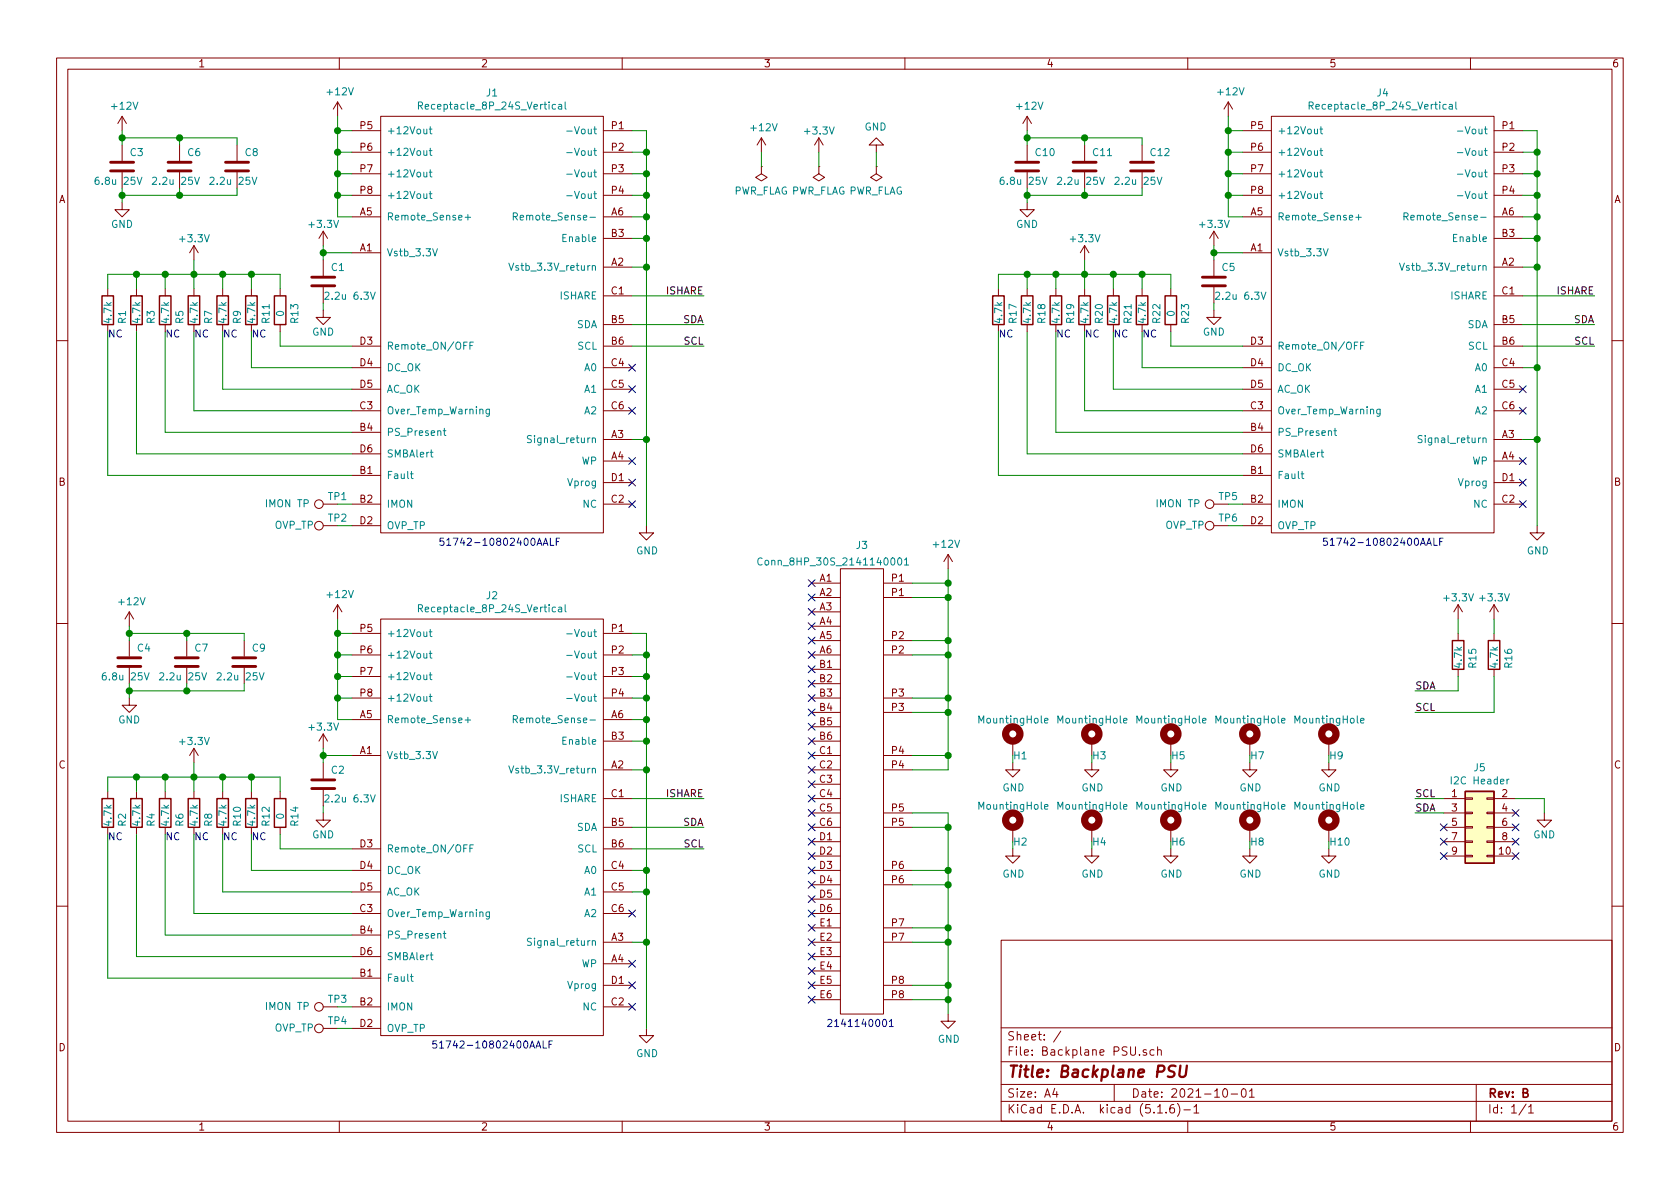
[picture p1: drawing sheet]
<svg xmlns="http://www.w3.org/2000/svg" width="297mm" height="210mm" viewBox="0 0 297 210" stroke-linecap="round" stroke-linejoin="round" font-family="sans-serif">
<g fill="none" stroke="#840000" stroke-width=".18">
<path d="M10 10.3h277v189.9h-277zM12 12.2h273v186.1h-273zM59.7 18v2.6M59.7 18l-.8 1.3M59.7 18l.8 1.3M60 10.3v1.9M110 10.3v1.9M160 10.3v1.9M210 10.3v1.9M217.2 18l-.8 1.3M217.2 18v2.6M217.2 18l.7 1.3"/>
<path d="M260 10.3v1.9M21.6 35.8v1.3h1.3l-1.3 1.2-1.3-1.2h1.3M21.6 20.6v2.5M21.6 25.6v2.8M21.6 30.5v2.8M21.6 20.6l-.8 1.2M21.6 20.6l.8 1.2M31.7 25.6v2.8M31.7 30.5v2.8M41.9 25.6v2.8M41.9 30.5v2.8M62.2 38.3h5.1"/>
<path d="M62.2 23.1h5.1M62.2 26.9h5.1M62.2 30.7h5.1M62.2 34.5h5.1M67.3 20.6h39.4v73.6h-39.4zM106.7 38.3h5.1M106.7 23.1h5.1M106.7 26.9h5.1M106.7 30.7h5.1M106.7 34.5h5.1M134.6 29.5v1.2l1 .7-1 .6-1-.6 1-.7M134.6 29.5h.1"/>
<path d="M134.6 24.4l-.7 1.2M134.6 24.4v2.5M134.6 24.4l.8 1.2M144.8 29.5v1.2l1 .7-1 .6-1-.6 1-.7M144.8 29.5h.1M144.8 24.4l-.8 1.2M144.8 24.4v2.5M144.8 24.4l.7 1.2M154.9 25.6h1.3l-1.3-1.2-1.2 1.2h1.2v1.3M154.9 29.5v1.2l1.1 .7-1.1 .6-1-.6 1-.7M154.9 29.5h.1M181.6 35.8v1.3h1.3l-1.3 1.2-1.3-1.2h1.3"/>
<path d="M181.6 20.6v2.5M181.6 25.6v2.8M181.6 30.5v2.8M181.6 20.6l-.8 1.2M181.6 20.6l.8 1.2M191.8 25.6v2.8M191.8 30.5v2.8M201.9 25.6v2.8M201.9 30.5v2.8M219.7 38.3h5.1M219.7 23.1h5.1M219.7 26.9h5.1"/>
<path d="M219.7 30.7h5.1M219.7 34.5h5.1M224.8 20.6h39.4v73.6h-39.4zM264.2 38.3h5M264.2 23.1h5M264.2 26.9h5M264.2 30.7h5M264.2 34.5h5M19 51v1.3M19 57.4v1.3M24.1 51v1.3M24.1 57.4v1.3"/>
<path d="M29.2 51v1.3M29.2 57.4v1.3M34.3 43.4v2.6M34.3 51v1.3M34.3 57.4v1.3M34.3 43.4l-.8 1.3M34.3 43.4l.8 1.3M39.4 51v1.3M39.4 57.4v1.3M44.4 51v1.3M44.4 57.4v1.3M49.5 51v1.3"/>
<path d="M49.5 57.4v1.3M57.1 54.9v1.2h1.3l-1.3 1.3-1.2-1.3h1.2M57.1 40.9v2.5M57.1 46v2.8M57.1 50.8v2.8M57.1 40.9l-.7 1.3M57.1 40.9l.8 1.3M62.2 44.7h5.1M106.7 47.2h5.1M106.7 42.2h5.1M106.7 57.4h5.1M106.7 52.3h5.1"/>
<path d="M176.5 51v1.3M176.5 57.4v1.3M181.6 51v1.3M181.6 57.4v1.3M186.7 51v1.3M186.7 57.4v1.3M191.8 43.4v2.6M191.8 51v1.3M191.8 57.4v1.3M191.8 43.4l-.8 1.3M191.8 43.4l.7 1.3M196.8 51v1.3"/>
<path d="M196.8 57.4v1.3M201.9 51v1.3M201.9 57.4v1.3M207 51v1.3M207 57.4v1.3M214.6 54.9v1.2h1.3l-1.3 1.3-1.2-1.3h1.2M214.6 40.9v2.5M214.6 46v2.8M214.6 50.8v2.8M214.6 40.9l-.7 1.3M214.6 40.9l.8 1.3M219.7 44.7h5.1"/>
<path d="M264.2 47.2h5M264.2 42.2h5M264.2 57.4h5M264.2 52.3h5M10 60.2h2M62.2 76.4h5.1M62.2 61.2h5.1M62.2 72.6h5.1M62.2 65h5.1M62.2 68.8h5.1M106.7 77.7h5.1M106.7 61.2h5.1"/>
<path d="M106.7 72.6h5.1M106.7 65h5.1M106.7 68.8h5.1M219.7 76.4h5.1M219.7 61.2h5.1M219.7 72.6h5.1M219.7 65h5.1M219.7 68.8h5.1M264.2 77.7h5M264.2 61.2h5M264.2 72.6h5M264.2 65h5"/>
<path d="M264.2 68.8h5M285 60.2h2M57.1 89.1h2.6M57.1 93h2.6M62.2 84.1h5.1M62.2 89.1h5.1M62.2 93h5.1M62.2 80.3h5.1M106.7 81.5h5.1M106.7 89.1h5.1M106.7 85.3h5.1M114.3 93v1.2h1.3l-1.3 1.3-1.3-1.3h1.3"/>
<path d="M167.6 98l.8 1.3M167.6 98v2.6M167.6 98l-.7 1.3M214.6 89.1h2.6M214.6 93h2.6M219.7 84.1h5.1M219.7 89.1h5.1M219.7 93h5.1M219.7 80.3h5.1M264.2 81.5h5M264.2 89.1h5M264.2 85.3h5"/>
<path d="M271.8 93v1.2h1.2l-1.2 1.3-1.3-1.3h1.3M10 110.3h2M22.9 108.2v2.5M22.9 113.3v2.8M22.9 118.1v2.8M22.9 108.2l-.8 1.3M22.9 108.2l.7 1.3M33 113.3v2.8M33 118.1v2.8M43.2 113.3v2.8M43.2 118.1v2.8M59.7 106.9l-.8 1.3"/>
<path d="M59.7 106.9v2.6M59.7 106.9l.8 1.3M62.2 112h5.1M62.2 115.8h5.1M62.2 119.6h5.1M67.3 109.5h39.4v73.6h-39.4zM106.7 112h5.1M106.7 115.8h5.1M106.7 119.6h5.1M143.5 115.8h5.1M143.5 108.2h5.1M143.5 110.7h5.1"/>
<path d="M143.5 103.1h5.1M143.5 105.7h5.1M143.5 113.3h5.1M143.5 118.4h5.1M148.6 100.6h7.6v78.7h-7.6zM156.2 115.8h5.1M156.2 103.1h5.1M156.2 105.7h5.1M156.2 113.3h5.1M257.8 106.9l-.8 1.3M257.8 106.9v2.6M257.8 112v1.3"/>
<path d="M257.8 118.4v1.2M257.8 106.9l.8 1.3M264.2 106.9l-.8 1.3M264.2 106.9v2.6M264.2 112v1.3M264.2 118.4v1.2M264.2 106.9l.7 1.3M285 110.3h2M19 139.9v1.3M22.9 123.4v1.3h1.2l-1.2 1.3-1.3-1.3h1.3M24.1 139.9v1.3M29.2 139.9v1.3"/>
<path d="M34.3 132.3v2.6M34.3 139.9v1.3M34.3 132.3l-.8 1.3M34.3 132.3l.8 1.3M39.4 139.9v1.3M44.4 139.9v1.3M49.5 139.9v1.3M57.1 129.8l-.7 1.3M57.1 129.8v2.5M57.1 134.9v2.8M57.1 139.7v2.8M57.1 129.8l.8 1.3"/>
<path d="M62.2 133.6h5.1M62.2 127.2h5.1M62.2 123.4h5.1M106.7 136.1h5.1M106.7 127.2h5.1M106.7 131.1h5.1M106.7 123.4h5.1M143.5 133.6h5.1M143.5 136.1h5.1M143.5 131.1h5.1M143.5 123.4h5.1M143.5 120.9h5.1"/>
<path d="M143.5 126h5.1M143.5 128.5h5.1M143.5 138.7h5.1M156.2 133.6h5.1M156.2 136.1h5.1M156.2 123.4h5.1M156.2 126h5.1M179.1 134.9v1.2h1.2l-1.2 1.3-1.3-1.3h1.3M179.1 131.1v2.5M193 134.9v1.2h1.3l-1.3 1.3-1.2-1.3h1.2M193 131.1v2.5M207 134.9v1.2h1.3l-1.3 1.3-1.3-1.3h1.3"/>
<path d="M207 131.1v2.5M221 134.9v1.2h1.2l-1.2 1.3-1.3-1.3h1.3M221 131.1v2.5M234.9 134.9v1.2h1.3l-1.3 1.3-1.2-1.3h1.2M234.9 131.1v2.5M19 146.3v1.3M24.1 146.3v1.3M29.2 146.3v1.3M34.3 146.3v1.3M39.4 146.3v1.3M44.4 146.3v1.3M49.5 146.3v1.3"/>
<path d="M57.1 143.8v1.2h1.3l-1.3 1.3-1.2-1.3h1.2M62.2 150.1h5.1M62.2 153.9h5.1M62.2 157.7h5.1M106.7 146.3h5.1M106.7 150.1h5.1M106.7 141.2h5.1M106.7 153.9h5.1M106.7 157.7h5.1M143.5 146.3h5.1M143.5 141.2h5.1M143.5 153.9h5.1"/>
<path d="M143.5 143.8h5.1M143.5 148.8h5.1M143.5 151.4h5.1M143.5 156.5h5.1M143.5 159h5.1M156.2 146.3h5.1M156.2 153.9h5.1M156.2 143.8h5.1M156.2 156.5h5.1M179.1 150.1v1.3h1.2l-1.2 1.2-1.3-1.2h1.3M179.1 146.3v2.5M193 150.1v1.3h1.3l-1.3 1.2-1.2-1.2h1.2"/>
<path d="M193 146.3v2.5M207 150.1v1.3h1.3l-1.3 1.2-1.3-1.2h1.3M207 146.3v2.5M221 150.1v1.3h1.2l-1.2 1.2-1.3-1.2h1.3M221 146.3v2.5M234.9 150.1v1.3h1.3l-1.3 1.2-1.2-1.2h1.2M234.9 146.3v2.5M255.3 146.3h3.8M255.3 141.2h3.8M255.3 143.8h3.8M255.3 148.8h3.8M255.3 151.4h3.8"/>
<path d="M259.1 151.3h1.2v.2h-1.2zM259.1 148.7h1.2v.3h-1.2zM259.1 143.6h1.2v.3h-1.2zM259.1 141.1h1.2v.2h-1.2zM259.1 146.2h1.2v.2h-1.2zM262.9 151.3h1.3v.2h-1.3zM262.9 148.7h1.3v.3h-1.3zM262.9 143.6h1.3v.3h-1.3zM262.9 141.1h1.3v.2h-1.3zM262.9 146.2h1.3v.2h-1.3zM264.2 146.3h3.8M264.2 141.2h3.8"/>
<path d="M264.2 143.8h3.8M264.2 148.8h3.8M264.2 151.4h3.8M273 143.8v1.2h-1.2l1.2 1.3 1.3-1.3h-1.3M10 160.2h2M57.1 178h2.6M62.2 173h5.1M62.2 178h5.1M62.2 165.3h5.1M62.2 161.5h5.1M62.2 169.2h5.1M106.7 166.6h5.1"/>
<path d="M106.7 170.4h5.1M106.7 178h5.1M106.7 161.5h5.1M106.7 174.2h5.1M143.5 166.6h5.1M143.5 161.5h5.1M143.5 174.2h5.1M143.5 169.2h5.1M143.5 164.1h5.1M143.5 171.7h5.1M143.5 176.8h5.1M156.2 166.6h5.1"/>
<path d="M156.2 174.2h5.1M156.2 164.1h5.1M156.2 176.8h5.1M167.6 179.3v1.3h1.3l-1.3 1.3-1.2-1.3h1.2M177 166.3h108v32h-108zM285 160.2h2M57.1 181.9h2.6M60 198.3v1.9M62.2 181.9h5.1M110 198.3v1.9M114.3 181.9v1.2h1.3l-1.3 1.3-1.3-1.3h1.3M160 198.3v1.9"/>
<path d="M177 194.8h108M177 191.8h108M177 187.8h108M177 181.8h108M186.5 192.5l-.4 1h1M186.8 193v1M187.6 182.3l-1.3 2M197 191.8v3M202.7 185.7a.37 .37 0 0 0-.6 .1l.1 .2 .5 .2 .1 .1-.3 .3-.4-.1M204 185.7l-.4-.1-.3 .3 .1 .6 .2 .1 .4-.1M204.7 185.7a.37 .37 0 0 1 .6 .1v.8M204.7 196.8h.8"/>
<path d="M204.7 185.1v1.5M206.2 196.7v.1M207.5 195.3a.59 .59 0 0 0-.7 .7v.5l.2 .2 .4 .1 .2-.1 .1-.5-.2-.2-.4-.1-.3 .3M208.2 195.1a1.71 1.71 0 0 1 0 2.3M209.3 196.3h1.2M210 198.3v1.9M211.1 195.8l.4-.5v1.5M211.1 196.8h.9M216.3 192.7l.4-.2a.94 .94 0 0 1 0 1.5 .79 .79 0 0 1-.4-1.3zM217.7 193.5h1.1M219.6 192.7l.4-.2a.94 .94 0 0 1 0 1.5 .82 .82 0 0 1-.4-1.3zM220.9 193l.4-.5v1.5"/>
<path d="M220.9 194h.9M260 198.3v1.9M261 191.8v6.5M269.8 195.2l-1.2 2M270.3 195.8l.4-.5v1.5M270.3 196.8h.8"/>
<circle cx="56.4" cy="93" r=".76"/>
<circle cx="56.4" cy="89.1" r=".76"/>
<circle cx="213.9" cy="89.1" r=".76"/>
<circle cx="213.9" cy="93" r=".76"/>
<circle cx="56.4" cy="178" r=".76"/>
<circle cx="56.4" cy="181.9" r=".76"/>
</g>
<path d="M207.8 188.5l-.2-.1-.7 .1a.47 .47 0 0 0-.3 .5 .47 .47 0 0 0 .4 .4l.3 .1a.48 .48 0 0 1 .4 .5 .48 .48 0 0 1-.5 .4l-.7-.1M208.7 188.4l-.2 1.7 .2 .2a.66 .66 0 0 0 1-.2l.2-1.7" fill="none" stroke="#840000" stroke-width=".41"/>
<g fill="none" stroke="#840000" stroke-width=".25">
<path d="M18 52.3h2.1v5.1h-2.1zM23.1 52.3h2v5.1h-2zM28.2 52.3h2v5.1h-2zM33.3 52.3h2v5.1h-2zM38.4 52.3h2v5.1h-2zM43.4 52.3h2.1v5.1h-2.1zM48.5 52.3h2v5.1h-2zM175.5 52.3h2v5.1h-2zM180.6 52.3h2v5.1h-2zM185.7 52.3h2v5.1h-2zM190.8 52.3h2v5.1h-2zM195.8 52.3h2.1v5.1h-2.1z"/>
<path d="M200.9 52.3h2v5.1h-2zM206 52.3h2v5.1h-2zM256.8 113.3h2v5.1h-2zM263.1 113.3h2.1v5.1h-2.1zM259.1 139.9h5.1v12.7h-5.1zM18 141.2h2.1v5.1h-2.1zM23.1 141.2h2v5.1h-2zM28.2 141.2h2v5.1h-2zM33.3 141.2h2v5.1h-2zM38.4 141.2h2v5.1h-2zM43.4 141.2h2.1v5.1h-2.1zM48.5 141.2h2v5.1h-2z"/>
</g>
<g fill="none" stroke="#840000" stroke-width="1.3">
<circle cx="179.1" cy="129.8" r="1.27"/>
<circle cx="193" cy="129.8" r="1.27"/>
<circle cx="207" cy="129.8" r="1.27"/>
<circle cx="221" cy="129.8" r="1.27"/>
<circle cx="234.9" cy="129.8" r="1.27"/>
<circle cx="179.1" cy="145" r="1.27"/>
<circle cx="193" cy="145" r="1.27"/>
<circle cx="207" cy="145" r="1.27"/>
<circle cx="221" cy="145" r="1.27"/>
<circle cx="234.9" cy="145" r="1.27"/>
</g>
<g fill="none" stroke="#008484" stroke-width=".18">
<path d="M74 18.7l.7-.1v-.4l-.2-.2h-.5v1.3M74.3 18.7l.4 .6M98.8 18.5h.5v.8M99.3 18.8h-.4l-.2 .2 .1 .2h.5M99.9 18v1.1l.2 .2M231.5 18.7l.6-.1v-.4l-.1-.2h-.5v1.3M231.8 18.7l.4 .6M256.3 18.5h.4l.1 .8M256.8 18.8h-.4l-.2 .2 .1 .2h.5M257.4 18v1.1l.2 .2M24.3 31.3l.4 1.3 .4-1.3M27 31.5l.5-.2 .2 .4-.1 .2-.7 .7h.8"/>
<path d="M34.4 31.3l.4 1.3 .5-1.3M37.1 31.5l.5-.2 .2 .4v.2l-.7 .7h.7M44.6 31.3l.4 1.3 .4-1.3M75.9 22.8h.5M75.9 26.6h.5M75.9 30.4h.5M75.9 34.3h.5M76.1 22.4v1.1l.3 .2M76.1 26.2v1.1l.3 .2M76.1 30v1.1l.3 .2M76.1 33.8v1.1l.3 .2M82.2 38.4h1"/>
<path d="M82.7 37.9v1M90.8 38.3l.6-.1 .1-.1-.1-.3-.2-.2h-.4v1.3M91.1 38.3l.4 .6M100.2 23.2h1M100.2 27h1M100.2 30.8h1M100.2 34.6h1M184.3 31.3l.4 1.3 .4-1.3M187 31.5l.5-.2 .2 .4v.2l-.8 .7h.8M194.4 31.3l.4 1.3 .5-1.3M197.2 31.5l.4-.2 .3 .4-.1 .2-.7 .7h.8M204.6 31.3l.4 1.3 .4-1.3"/>
<path d="M233.4 22.8h.5M233.4 26.6h.5M233.4 30.4h.5M233.4 34.3h.5M233.6 22.4v1.1l.3 .2M233.6 26.2v1.1l.3 .2M233.6 30v1.1l.3 .2M233.6 33.8v1.1l.3 .2M239.7 38.4h1M240.2 37.9v1M248.2 38.3l.6-.1 .2-.1-.1-.3-.2-.2h-.5v1.3M248.5 38.3l.5 .6"/>
<path d="M257.7 23.2h.9M257.7 27h.9M257.7 30.8h.9M257.7 34.6h.9M57.5 51.8l.4-.1 .3 .3-.1 .2-.7 .7h.8M65.5 51.7l.4 1.2 .4-1.2M76.5 44l.4 1.3 .4-1.3M90 46.5l.4 1.3 .4-1.3M214.9 51.8l.5-.1 .2 .3v.2l-.7 .7h.7M223 51.7l.4 1.2 .4-1.2M234 44l.4 1.3 .4-1.3M247.4 46.5l.5 1.3 .4-1.3"/>
<path d="M76.1 80h.5M76.3 79.5v1.1l.3 .2M78.4 76.2h.4M78.6 75.7v1.1l.2 .2M83.1 61.1h.4M83.7 60.5h-.6v1.3M86.5 72.4v1l-.2 .2h-.3M86.5 72.4h-.3l-.3 .2 .2 .5h.4M94 77.1l-.5-.1-.2 .1v.4l.6 .2 .1 .3-.3 .3-.5-.1M104.7 77.6l.2-.2 .3 .1 .1 .8M233.6 80h.4M233.7 79.5v1.1l.3 .2"/>
<path d="M235.8 76.2h.5M236 75.7v1.1l.3 .2M240.6 61.1h.4M241.2 60.5h-.6v1.3M244 72.4v1l-.2 .2h-.3M244 72.4h-.3l-.3 .2 .1 .5h.5M251.4 77.1l-.4-.1-.2 .1v.4l.5 .2 .1 .3-.2 .3-.5-.1M262.2 77.6l.2-.2 .3 .1 .1 .8M72.6 83.8h.5M72.7 83.4v1l.4 .2M134.7 98.8a.5 .5 0 0 0-.6 0 .5 .5 0 0 0-.1 .6 .45 .45 0 0 0 .2 .5 .45 .45 0 0 0 .5-.1M158.8 98.8l.2-.2a.67 .67 0 0 1 .5 .7 .67 .67 0 0 1-.5 .6l-.3-.5z"/>
<path d="M159.9 99l.4-.4v1.3M159.9 99.9h.8M230 83.8h.5M230.2 83.4v1l.3 .2M25.5 119l.4 1.2 .5-1.2M28.2 119.1l.5-.1 .3 .3-.1 .2-.7 .7h.8M35.7 119l.4 1.2 .4-1.2M38.4 119.1l.5-.1 .2 .3v.2l-.8 .7h.8M45.8 119l.5 1.2 .4-1.2M74 107.6l.7-.1v-.4l-.2-.2h-.5v1.3M74.3 107.6l.4 .6M75.9 111.7h.5"/>
<path d="M75.9 115.5h.5M75.9 119.3h.5M76.1 111.3v1.1l.3 .2M76.1 115.1v1.1l.3 .2M76.1 118.9v1.1l.3 .2M98.8 107.4h.5v.8M99.3 107.7h-.4l-.2 .2 .1 .2h.5M99.9 106.9v1.1l.2 .2M100.2 112.1h1M100.2 115.9h1M100.2 119.7h1M75.9 123.2h.5"/>
<path d="M76.1 122.7v1.1l.3 .2M76.5 132.9l.4 1.3 .4-1.3M82.2 127.3h1M82.7 126.8v1M90 135.4l.4 1.3 .4-1.3M90.8 127.2l.6-.1 .1-.1-.1-.3-.2-.2h-.4v1.3M91.1 127.2l.4 .6M100.2 123.5h1M184.7 127.4l.6-.1-.1-.2-.3-.1-.2 .2 .1 .6h.4M198.7 127.4l.6-.1-.1-.2-.3-.1-.2 .2v.6h.5M212.6 127.4l.6-.1v-.2l-.4-.1-.2 .2 .1 .6h.5M226.6 127.4l.6-.1v-.2l-.4-.1-.2 .2 .1 .6h.5"/>
<path d="M240.6 127.4l.6-.1-.1-.2-.3-.1-.2 .2v.6h.5M266.8 137.8l-.4 .2M57.5 140.7l.4-.1 .3 .3-.1 .2-.7 .7h.8M65.5 140.6l.4 1.2 .4-1.2M83.1 150h.4M83.7 149.4h-.6v1.3M184.7 142.7l.6-.1-.1-.3h-.3l-.2 .1 .1 .6h.4M198.7 142.7l.6-.1-.1-.3h-.3l-.2 .1v.6h.5M212.6 142.7l.6-.1v-.3h-.4l-.2 .1 .1 .6h.5M226.6 142.7l.6-.1v-.3h-.4l-.2 .1 .1 .6h.5M240.6 142.7l.6-.1-.1-.3h-.3l-.2 .1v.6h.5M72.6 172.7h.5"/>
<path d="M72.7 172.3v1l.4 .2M76.1 168.9h.5M76.3 168.4v1.1l.3 .2M78.4 165.1h.4M78.6 164.6v1.1l.2 .2M86.5 161.3v1l-.2 .2h-.3M86.5 161.3h-.3l-.3 .2 .2 .5h.4M94 166l-.5-.1-.2 .1v.4l.6 .2 .1 .3-.3 .3-.5-.1M104.7 166.5l.2-.2 .3 .1 .1 .8"/>
</g>
<g fill="none" stroke="#840000" stroke-width=".51">
<path d="M19.6 30.2h4M19.6 28.7h4M29.7 30.2h4.1M29.7 28.7h4.1M39.9 30.2h4M39.9 28.7h4M179.6 30.2h4M179.6 28.7h4M189.7 30.2h4.1M189.7 28.7h4.1M199.9 30.2h4.1M199.9 28.7h4.1"/>
<path d="M55.1 50.5h4.1M55.1 49h4.1M212.6 50.5h4.1M212.6 49h4.1M20.8 117.9h4.1M20.8 116.3h4.1M31 117.9h4.1M31 116.3h4.1M41.1 117.9h4.1M41.1 116.3h4.1M55.1 139.4h4.1M55.1 137.9h4.1"/>
</g>
<path d="M259.1 139.9h5.1v12.7h-5.1z" fill="#ffffc2" stroke="#ffffc2" stroke-width=".18"/>
<g fill="none" stroke="#008400" stroke-width=".18">
<path d="M21.6 24.4h20.3v1.2M21.6 23.1v2.5M21.6 33.3v2.5M31.7 24.4v1.2M31.7 33.3v1.2M41.9 33.3v1.2h-20.3M59.7 34.5h2.5M59.7 23.1h2.5M59.7 26.9h2.5M59.7 30.7h2.5M59.7 20.6v17.7h2.5M111.8 23.1h2.5v69.9"/>
<path d="M111.8 34.5h2.5M111.8 26.9h2.5M111.8 30.7h2.5M111.8 38.3h2.5M134.6 26.9v2.6M144.8 26.9v2.6M154.9 26.9v2.6M181.6 23.1v2.5M181.6 33.3v2.5M181.6 24.4h20.3v1.2M191.8 24.4v1.2M191.8 33.3v1.2"/>
<path d="M201.9 33.3v1.2h-20.3M217.2 34.5h2.5M217.2 23.1h2.5M217.2 26.9h2.5M217.2 30.7h2.5M217.2 20.6v17.7h2.5M269.2 34.5h2.6M269.2 23.1h2.6v69.9M269.2 26.9h2.6M269.2 30.7h2.6M269.2 38.3h2.6M19 58.7v25.4h43.2"/>
<path d="M19 51v-2.5h30.5v2.5M24.1 58.7v21.6h38.1M24.1 48.5v2.5M29.2 58.7v17.7h33M29.2 48.5v2.5M34.3 58.7v13.9h27.9M34.3 46v5M39.4 58.7v10.1h22.8M39.4 48.5v2.5M44.4 58.7v6.3h17.8M44.4 48.5v2.5M49.5 58.7v2.5h12.7"/>
<path d="M57.1 43.4v2.6M57.1 53.6v1.3M57.1 44.7h5.1M111.8 52.3h12.7M111.8 42.2h2.5M111.8 47.2h2.5M111.8 57.4h12.7M176.5 58.7v25.4h43.2M176.5 51v-2.5h30.5v2.5M181.6 48.5v2.5M181.6 58.7v21.6h38.1M186.7 58.7v17.7h33"/>
<path d="M186.7 48.5v2.5M191.8 46v5M191.8 58.7v13.9h27.9M196.8 58.7v10.1h22.9M196.8 48.5v2.5M201.9 48.5v2.5M201.9 58.7v6.3h17.8M207 58.7v2.5h12.7M214.6 43.4v2.6M214.6 53.6v1.3M214.6 44.7h5.1M269.2 52.3h12.7"/>
<path d="M269.2 42.2h2.6M269.2 47.2h2.6M269.2 57.4h12.7M111.8 77.7h2.5M111.8 61.2h12.7M269.2 65h2.6M269.2 77.7h2.6M269.2 61.2h12.7M59.7 89.1h2.5M59.7 93h2.5M217.2 89.1h2.5M217.2 93h2.5"/>
<path d="M22.9 110.7v2.6M22.9 112h20.3v1.3M33 112v1.3M59.7 115.8h2.5M59.7 112h2.5M59.7 109.5v17.7h2.5M59.7 119.6h2.5M111.8 112h2.5v69.9M111.8 115.8h2.5M111.8 119.6h2.5M161.3 115.8h6.3M161.3 113.3h6.3"/>
<path d="M161.3 105.7h6.3M161.3 103.1h6.3M167.6 100.6v35.5h-6.3M257.8 119.6v2.6h-7.6M257.8 109.5v2.5M264.2 109.5v2.5M264.2 119.6v6.4h-14M19 139.9v-2.5h30.5v2.5M22.9 120.9v2.5M24.1 137.4v2.5M29.2 137.4v2.5M33 120.9v1.3"/>
<path d="M34.3 134.9v5M39.4 137.4v2.5M43.2 120.9v1.3h-20.3M44.4 137.4v2.5M57.1 132.3v2.6M57.1 133.6h5.1M59.7 123.4h2.5M111.8 123.4h2.5M111.8 136.1h2.5M111.8 127.2h2.5M111.8 131.1h2.5M161.3 133.6h6.3"/>
<path d="M161.3 126h6.3M161.3 123.4h6.3M19 147.6v25.4h43.2M24.1 147.6v21.6h38.1M29.2 147.6v17.7h33M34.3 147.6v13.9h27.9M39.4 147.6v10.1h22.8M44.4 147.6v6.3h17.8M49.5 147.6v2.5h12.7M57.1 142.5v1.3M111.8 141.2h12.7M111.8 157.7h2.5"/>
<path d="M111.8 153.9h2.5M111.8 146.3h12.7M111.8 150.1h12.7M161.3 143.8h6.3v35.5M161.3 153.9h6.3M161.3 146.3h6.3M161.3 156.5h6.3M250.2 141.2h5.1M250.2 143.8h5.1M268 141.2h5v2.6M59.7 178h2.5M111.8 166.6h2.5"/>
<path d="M161.3 174.2h6.3M161.3 176.8h6.3M161.3 166.6h6.3M161.3 164.1h6.3M59.7 181.9h2.5"/>
</g>
<g fill="none" stroke="#0000c2" stroke-width=".18">
<path d="M96 96.4l.5-1.2 .4 1.2M96.2 96.1h.6M97.3 95.2v1.2h.6M98.3 95.8h.5M98.9 95.2h-.6v1.2M252.2 96.4l.5-1.2 .4 1.2M252.4 96.1h.6M253.5 95.2v1.2h.6M254.6 95.8h.4M255.1 95.2h-.5v1.2M94.8 185.3l.4-1.2 .4 1.2M94.9 185h.6"/>
<path d="M96 184.1v1.2h.6M97.1 184.7h.4M97.7 184.1h-.6v1.2M156.2 180.4l.1-.1a.67 .67 0 0 1 .5 .6 .67 .67 0 0 1-.5 .6l-.2-.2-.1-.3zM157.3 180.6l.3-.3v1.2M157.3 181.5h.7"/>
</g>
<g fill="#008400" stroke="#008400" stroke-width=".25">
<circle cx="59.7" cy="26.9" r=".51"/>
<circle cx="114.3" cy="77.7" r=".51"/>
<circle cx="167.6" cy="113.3" r=".51"/>
<circle cx="34.3" cy="137.4" r=".51"/>
<circle cx="271.8" cy="65" r=".51"/>
<circle cx="201.9" cy="48.5" r=".51"/>
<circle cx="59.7" cy="30.7" r=".51"/>
<circle cx="271.8" cy="77.7" r=".51"/>
<circle cx="271.8" cy="47.2" r=".51"/>
<circle cx="39.4" cy="137.4" r=".51"/>
<circle cx="271.8" cy="42.2" r=".51"/>
<circle cx="167.6" cy="103.1" r=".51"/>
<circle cx="196.9" cy="48.5" r=".51"/>
<circle cx="21.6" cy="24.4" r=".51"/>
<circle cx="191.8" cy="48.5" r=".51"/>
<circle cx="59.7" cy="23.1" r=".51"/>
<circle cx="22.9" cy="112" r=".51"/>
<circle cx="186.7" cy="48.5" r=".51"/>
<circle cx="181.6" cy="48.5" r=".51"/>
<circle cx="33" cy="112" r=".51"/>
<circle cx="114.3" cy="157.7" r=".51"/>
<circle cx="22.9" cy="122.2" r=".51"/>
<circle cx="33" cy="122.2" r=".51"/>
<circle cx="167.6" cy="166.6" r=".51"/>
<circle cx="114.3" cy="153.9" r=".51"/>
<circle cx="114.3" cy="42.2" r=".51"/>
<circle cx="217.2" cy="30.7" r=".51"/>
<circle cx="191.8" cy="24.4" r=".51"/>
<circle cx="181.6" cy="24.4" r=".51"/>
<circle cx="114.3" cy="30.7" r=".51"/>
<circle cx="217.2" cy="26.9" r=".51"/>
<circle cx="57.2" cy="44.7" r=".51"/>
<circle cx="114.3" cy="34.5" r=".51"/>
<circle cx="217.2" cy="23.1" r=".51"/>
<circle cx="114.3" cy="38.3" r=".51"/>
<circle cx="217.2" cy="34.5" r=".51"/>
<circle cx="181.6" cy="34.5" r=".51"/>
<circle cx="31.8" cy="34.5" r=".51"/>
<circle cx="114.3" cy="26.9" r=".51"/>
<circle cx="214.6" cy="44.7" r=".51"/>
<circle cx="167.6" cy="174.2" r=".51"/>
<circle cx="167.6" cy="176.8" r=".51"/>
<circle cx="21.6" cy="34.5" r=".51"/>
<circle cx="114.3" cy="47.2" r=".51"/>
<circle cx="24.1" cy="137.4" r=".51"/>
<circle cx="31.8" cy="24.4" r=".51"/>
<circle cx="57.2" cy="133.6" r=".51"/>
<circle cx="29.2" cy="137.4" r=".51"/>
<circle cx="59.7" cy="34.5" r=".51"/>
<circle cx="191.8" cy="34.5" r=".51"/>
<circle cx="167.6" cy="133.6" r=".51"/>
<circle cx="114.3" cy="127.2" r=".51"/>
<circle cx="34.3" cy="48.5" r=".51"/>
<circle cx="114.3" cy="123.4" r=".51"/>
<circle cx="29.2" cy="48.5" r=".51"/>
<circle cx="114.3" cy="119.6" r=".51"/>
<circle cx="114.3" cy="115.8" r=".51"/>
<circle cx="24.1" cy="48.5" r=".51"/>
<circle cx="167.6" cy="105.7" r=".51"/>
<circle cx="59.7" cy="123.4" r=".51"/>
<circle cx="167.6" cy="115.8" r=".51"/>
<circle cx="44.5" cy="137.4" r=".51"/>
<circle cx="59.7" cy="119.6" r=".51"/>
<circle cx="167.6" cy="164.1" r=".51"/>
<circle cx="167.6" cy="126" r=".51"/>
<circle cx="167.6" cy="156.5" r=".51"/>
<circle cx="167.6" cy="153.9" r=".51"/>
<circle cx="167.6" cy="123.4" r=".51"/>
<circle cx="59.7" cy="115.8" r=".51"/>
<circle cx="167.6" cy="146.3" r=".51"/>
<circle cx="59.7" cy="112" r=".51"/>
<circle cx="39.4" cy="48.5" r=".51"/>
<circle cx="271.8" cy="38.3" r=".51"/>
<circle cx="271.8" cy="34.5" r=".51"/>
<circle cx="271.8" cy="30.7" r=".51"/>
<circle cx="271.8" cy="26.9" r=".51"/>
<circle cx="114.3" cy="166.6" r=".51"/>
<circle cx="114.3" cy="136.1" r=".51"/>
<circle cx="44.5" cy="48.5" r=".51"/>
<circle cx="114.3" cy="131.1" r=".51"/>
</g>
<g fill="none" stroke="#000084" stroke-width=".18">
<path d="M111.2 72l1.2 1.2M111.2 64.4l1.2 1.2M111.2 68.2l1.2 1.2M112.4 72l-1.2 1.2M112.4 64.4l-1.2 1.2M112.4 68.2l-1.2 1.2M268.6 72l1.2 1.2M268.6 68.2l1.2 1.2M269.8 72l-1.2 1.2M269.8 68.2l-1.2 1.2M111.2 88.5l1.2 1.3M111.2 84.7l1.2 1.2"/>
<path d="M111.2 80.9l1.2 1.2M112.4 88.5l-1.2 1.3M112.4 84.7l-1.2 1.2M112.4 80.9l-1.2 1.2M268.6 84.7l1.2 1.2M268.6 80.9l1.2 1.2M268.6 88.5l1.2 1.3M269.8 84.7l-1.2 1.2M269.8 80.9l-1.2 1.2M269.8 88.5l-1.2 1.3M142.9 102.5l1.2 1.2M142.9 105l1.2 1.3"/>
<path d="M142.9 107.6l1.2 1.2M142.9 110.1l1.2 1.2M142.9 112.7l1.2 1.2M142.9 115.2l1.2 1.2M142.9 117.7l1.2 1.3M144.1 102.5l-1.2 1.2M144.1 105l-1.2 1.3M144.1 107.6l-1.2 1.2M144.1 110.1l-1.2 1.2M144.1 112.7l-1.2 1.2M144.1 115.2l-1.2 1.2M144.1 117.7l-1.2 1.3"/>
<path d="M142.9 120.3l1.2 1.2M142.9 122.8l1.2 1.2M142.9 125.4l1.2 1.2M142.9 127.9l1.2 1.2M142.9 130.4l1.2 1.3M142.9 133l1.2 1.2M142.9 135.5l1.2 1.2M142.9 138.1l1.2 1.2M144.1 138.1l-1.2 1.2M144.1 120.3l-1.2 1.2M144.1 122.8l-1.2 1.2M144.1 125.4l-1.2 1.2"/>
<path d="M144.1 127.9l-1.2 1.2M144.1 130.4l-1.2 1.3M144.1 133l-1.2 1.2M144.1 135.5l-1.2 1.2M142.9 150.8l1.2 1.2M142.9 153.3l1.2 1.2M142.9 155.8l1.2 1.3M142.9 158.4l1.2 1.2M142.9 148.2l1.2 1.2M142.9 140.6l1.2 1.2M142.9 143.1l1.2 1.3M142.9 145.7l1.2 1.2"/>
<path d="M144.1 150.8l-1.2 1.2M144.1 153.3l-1.2 1.2M144.1 155.8l-1.2 1.3M144.1 158.4l-1.2 1.2M144.1 148.2l-1.2 1.2M144.1 145.7l-1.2 1.2M144.1 140.6l-1.2 1.2M144.1 143.1l-1.2 1.3M254.7 150.8l1.2 1.2M254.7 148.2l1.2 1.2M254.7 145.7l1.2 1.2M255.9 150.8l-1.2 1.2"/>
<path d="M255.9 148.2l-1.2 1.2M255.9 145.7l-1.2 1.2M267.4 145.7l1.2 1.2M267.4 143.1l1.2 1.3M267.4 150.8l1.2 1.2M267.4 148.2l1.2 1.2M268.6 145.7l-1.2 1.2M268.6 143.1l-1.2 1.3M268.6 150.8l-1.2 1.2M268.6 148.2l-1.2 1.2M111.2 169.8l1.2 1.2M111.2 173.6l1.2 1.2"/>
<path d="M111.2 177.4l1.2 1.3M111.2 160.9l1.2 1.2M112.4 169.8l-1.2 1.2M112.4 173.6l-1.2 1.2M112.4 177.4l-1.2 1.3M112.4 160.9l-1.2 1.2M142.9 160.9l1.2 1.2M142.9 163.5l1.2 1.2M142.9 166l1.2 1.2M142.9 168.5l1.2 1.3M142.9 171.1l1.2 1.2M142.9 173.6l1.2 1.2"/>
<path d="M142.9 176.2l1.2 1.2M144.1 160.9l-1.2 1.2M144.1 163.5l-1.2 1.2M144.1 166l-1.2 1.2M144.1 168.5l-1.2 1.3M144.1 171.1l-1.2 1.2M144.1 173.6l-1.2 1.2M144.1 176.2l-1.2 1.2"/>
</g>
<text font-size="2.8" fill="#840000" x="178" y="190.5">Title: Backplane PSU</text>
<g font-size="2.1" fill="#840000">
<text x="178" y="184">Sheet: /</text>
<text x="178" y="186.7">File: Backplane PSU.sch</text>
<text x="178" y="196.9">KiCad E.D.A. kicad (5.1.6)-1</text>
<text x="178" y="194.1">Size: A4</text>
<text x="200" y="194.1">Date: 2021-10-01</text>
<text x="263" y="194.1">Rev: B</text>
<text x="263" y="196.9">Id: 1/1</text>
</g>
<g font-size="1.8" fill="#840000">
<text x="35" y="11.9">1</text>
<text x="85" y="11.9">2</text>
<text x="135" y="11.9">3</text>
<text x="185" y="11.9">4</text>
<text x="235" y="11.9">5</text>
<text x="285" y="11.9">6</text>
<text x="63.7" y="22.9">P5</text>
<text x="108.2" y="22.9">P1</text>
<text x="221.2" y="22.9">P5</text>
<text x="265.6" y="22.9">P1</text>
<text x="63.7" y="26.7">P6</text>
<text x="108.2" y="26.7">P2</text>
<text x="221.2" y="26.7">P6</text>
<text x="265.6" y="26.7">P2</text>
<text x="10.4" y="35.9">A</text>
<text x="63.7" y="30.5">P7</text>
<text x="63.7" y="34.3">P8</text>
<text x="108.2" y="30.5">P3</text>
<text x="108.2" y="34.3">P4</text>
<text x="221.2" y="30.5">P7</text>
<text x="221.2" y="34.3">P8</text>
<text x="265.6" y="30.5">P3</text>
<text x="265.6" y="34.3">P4</text>
<text x="285.4" y="35.9">A</text>
<text x="63.7" y="38.1">A5</text>
<text x="108.1" y="38.1">A6</text>
<text x="108.1" y="41.9">B3</text>
<text x="221.1" y="38.1">A5</text>
<text x="265.6" y="38.1">A6</text>
<text x="265.6" y="41.9">B3</text>
<text x="63.7" y="44.4">A1</text>
<text x="108.1" y="47">A2</text>
<text x="221.1" y="44.4">A1</text>
<text x="265.6" y="47">A2</text>
<text x="108.1" y="52.1">C1</text>
<text x="265.6" y="52.1">C1</text>
<text x="108.1" y="57.1">B5</text>
<text x="265.6" y="57.1">B5</text>
<text x="63.7" y="61">D3</text>
<text x="63.7" y="64.8">D4</text>
<text x="108.1" y="61">B6</text>
<text x="108.1" y="64.8">C4</text>
<text x="221.1" y="61">D3</text>
<text x="221.1" y="64.8">D4</text>
<text x="265.6" y="61">B6</text>
<text x="265.6" y="64.8">C4</text>
<text x="63.7" y="68.6">D5</text>
<text x="108.1" y="68.6">C5</text>
<text x="221.1" y="68.6">D5</text>
<text x="265.6" y="68.6">C5</text>
<text x="63.7" y="76.2">B4</text>
<text x="63.7" y="72.4">C3</text>
<text x="108.1" y="77.5">A3</text>
<text x="108.1" y="72.4">C6</text>
<text x="221.1" y="76.2">B4</text>
<text x="221.1" y="72.4">C3</text>
<text x="265.6" y="77.5">A3</text>
<text x="265.6" y="72.4">C6</text>
<text x="63.7" y="83.8">B1</text>
<text x="63.7" y="80">D6</text>
<text x="108.1" y="81.3">A4</text>
<text x="221.1" y="83.8">B1</text>
<text x="221.1" y="80">D6</text>
<text x="265.6" y="81.3">A4</text>
<text x="10.4" y="85.9">B</text>
<text x="63.7" y="88.9">B2</text>
<text x="108.1" y="88.9">C2</text>
<text x="108.1" y="85.1">D1</text>
<text x="221.1" y="88.9">B2</text>
<text x="265.6" y="88.9">C2</text>
<text x="265.6" y="85.1">D1</text>
<text x="285.4" y="85.9">B</text>
<text x="63.7" y="92.7">D2</text>
<text x="221.1" y="92.7">D2</text>
<text x="144.9" y="107.9">A3</text>
<text x="144.9" y="102.9">A1</text>
<text x="144.9" y="105.4">A2</text>
<text x="157.7" y="105.4">P1</text>
<text x="157.7" y="102.9">P1</text>
<text x="63.7" y="111.8">P5</text>
<text x="108.2" y="111.8">P1</text>
<text x="144.9" y="110.5">A4</text>
<text x="144.9" y="113">A5</text>
<text x="157.7" y="113">P2</text>
<text x="63.7" y="115.6">P6</text>
<text x="63.7" y="119.4">P7</text>
<text x="108.2" y="115.6">P2</text>
<text x="108.2" y="119.4">P3</text>
<text x="144.9" y="115.6">A6</text>
<text x="144.9" y="118.1">B1</text>
<text x="157.7" y="115.6">P2</text>
<text x="63.7" y="123.2">P8</text>
<text x="108.2" y="123.2">P4</text>
<text x="144.9" y="120.6">B2</text>
<text x="144.9" y="123.2">B3</text>
<text x="144.9" y="125.7">B4</text>
<text x="157.7" y="125.7">P3</text>
<text x="157.7" y="123.2">P3</text>
<text x="63.7" y="127">A5</text>
<text x="108.1" y="127">A6</text>
<text x="108.1" y="130.8">B3</text>
<text x="144.9" y="128.3">B5</text>
<text x="144.9" y="130.8">B6</text>
<text x="10.4" y="135.9">C</text>
<text x="63.7" y="133.3">A1</text>
<text x="108.1" y="135.9">A2</text>
<text x="144.9" y="133.3">C1</text>
<text x="144.9" y="135.9">C2</text>
<text x="157.7" y="135.9">P4</text>
<text x="157.7" y="133.3">P4</text>
<text x="285.4" y="135.9">C</text>
<text x="108.1" y="141">C1</text>
<text x="144.9" y="138.4">C3</text>
<text x="144.9" y="141">C4</text>
<text x="144.9" y="143.5">C5</text>
<text x="157.7" y="143.5">P5</text>
<text x="256.7" y="141">1</text>
<text x="256.7" y="143.5">3</text>
<text x="265.6" y="141">2</text>
<text x="265.6" y="143.5">4</text>
<text x="63.7" y="149.9">D3</text>
<text x="108.1" y="146">B5</text>
<text x="108.1" y="149.9">B6</text>
<text x="144.9" y="146">C6</text>
<text x="144.9" y="148.6">D1</text>
<text x="157.7" y="146">P5</text>
<text x="256.7" y="146">5</text>
<text x="256.7" y="148.6">7</text>
<text x="265.6" y="146">6</text>
<text x="265.6" y="148.6">8</text>
<text x="63.7" y="153.7">D4</text>
<text x="108.1" y="153.7">C4</text>
<text x="144.9" y="151.1">D2</text>
<text x="144.9" y="153.7">D3</text>
<text x="157.7" y="153.7">P6</text>
<text x="256.7" y="151.1">9</text>
<text x="265.1" y="151.1">10</text>
<text x="63.7" y="161.3">C3</text>
<text x="63.7" y="157.5">D5</text>
<text x="108.1" y="157.5">C5</text>
<text x="108.1" y="161.3">C6</text>
<text x="144.9" y="156.2">D4</text>
<text x="144.9" y="158.7">D5</text>
<text x="144.9" y="161.3">D6</text>
<text x="157.7" y="156.2">P6</text>
<text x="63.7" y="165.1">B4</text>
<text x="108.1" y="166.4">A3</text>
<text x="145" y="163.8">E1</text>
<text x="145" y="166.4">E2</text>
<text x="157.7" y="166.4">P7</text>
<text x="157.7" y="163.8">P7</text>
<text x="63.7" y="172.7">B1</text>
<text x="63.7" y="168.9">D6</text>
<text x="108.1" y="170.2">A4</text>
<text x="108.1" y="174">D1</text>
<text x="145" y="168.9">E3</text>
<text x="145" y="171.4">E4</text>
<text x="145" y="174">E5</text>
<text x="157.7" y="174">P8</text>
<text x="63.7" y="177.8">B2</text>
<text x="108.1" y="177.8">C2</text>
<text x="145" y="176.5">E6</text>
<text x="157.7" y="176.5">P8</text>
<text x="10.4" y="185.9">D</text>
<text x="63.7" y="181.6">D2</text>
<text x="285.4" y="185.9">D</text>
<text x="35" y="199.9">1</text>
<text x="85" y="199.9">2</text>
<text x="135" y="199.9">3</text>
<text x="185" y="199.9">4</text>
<text x="235" y="199.9">5</text>
<text x="285" y="199.9">6</text>
</g>
<g font-size="1.8" fill="#008484">
<text x="58" y="16.9">+12V</text>
<text x="86" y="17.1">J1</text>
<text x="215.5" y="16.9">+12V</text>
<text x="243.5" y="17.1">J4</text>
<text x="19.9" y="19.4">+12V</text>
<text x="68.3" y="23.7">+12Vout</text>
<text x="75" y="19.4">Receptacle_8P_24S_Vertical</text>
<text x="101.1" y="23.7">-Vout</text>
<text x="132.9" y="23.2">+12V</text>
<text x="142.4" y="23.8">+3.3V</text>
<text x="152.9" y="23.1">GND</text>
<text x="179.9" y="19.4">+12V</text>
<text x="225.8" y="23.7">+12Vout</text>
<text x="232.5" y="19.4">Receptacle_8P_24S_Vertical</text>
<text x="258.6" y="23.7">-Vout</text>
<text x="23.1" y="27.6">C3</text>
<text x="33.2" y="27.6">C6</text>
<text x="43.4" y="27.6">C8</text>
<text x="68.3" y="27.6">+12Vout</text>
<text x="101.1" y="27.6">-Vout</text>
<text x="183.2" y="27.6">C10</text>
<text x="193.3" y="27.6">C11</text>
<text x="203.5" y="27.6">C12</text>
<text x="225.8" y="27.6">+12Vout</text>
<text x="258.6" y="27.6">-Vout</text>
<text x="17.3" y="32.7">6.8u 25V</text>
<text x="27.5" y="32.7">2.2u 25V</text>
<text x="37.6" y="32.7">2.2u 25V</text>
<text x="68.3" y="31.4">+12Vout</text>
<text x="68.3" y="35.2">+12Vout</text>
<text x="101.1" y="31.4">-Vout</text>
<text x="101.1" y="35.2">-Vout</text>
<text x="129.6" y="34.4">PWR_FLAG PWR_FLAG PWR_FLAG</text>
<text x="177.3" y="32.7">6.8u 25V</text>
<text x="187.5" y="32.7">2.2u 25V</text>
<text x="197.7" y="32.7">2.2u 25V</text>
<text x="225.8" y="31.4">+12Vout</text>
<text x="225.8" y="35.2">+12Vout</text>
<text x="258.6" y="31.4">-Vout</text>
<text x="258.6" y="35.2">-Vout</text>
<text x="19.6" y="40.3">GND</text>
<text x="54.8" y="40.3">+3.3V</text>
<text x="68.3" y="39">Remote_Sense+</text>
<text x="92.4" y="39">Remote_Sense-</text>
<text x="179.7" y="40.3">GND</text>
<text x="212.3" y="40.3">+3.3V</text>
<text x="225.8" y="39">Remote_Sense+</text>
<text x="249.9" y="39">Remote_Sense-</text>
<text x="32" y="42.8">+3.3V</text>
<text x="58.6" y="47.9">C1</text>
<text x="68.3" y="45.3">Vstb_3.3V</text>
<text x="91.1" y="47.9">Vstb_3.3V_return</text>
<text x="99.9" y="42.8">Enable</text>
<text x="189.4" y="42.8">+3.3V</text>
<text x="216.1" y="47.9">C5</text>
<text x="225.8" y="45.3">Vstb_3.3V</text>
<text x="248.6" y="47.9">Vstb_3.3V_return</text>
<text x="257.4" y="42.8">Enable</text>
<text x="58" y="53">2.2u 6.3V</text>
<text x="99" y="53">ISHARE</text>
<text x="215.5" y="53">2.2u 6.3V</text>
<text x="256.5" y="53">ISHARE</text>
<text x="19.7" y="57" transform="rotate(-90 19.7 57)">4.7k</text>
<text x="22.3" y="57.2" transform="rotate(-90 22.3 57.2)">R1</text>
<text x="24.8" y="57" transform="rotate(-90 24.8 57)">4.7k</text>
<text x="27.4" y="57.2" transform="rotate(-90 27.4 57.2)">R3</text>
<text x="29.9" y="57" transform="rotate(-90 29.9 57)">4.7k</text>
<text x="32.4" y="57.2" transform="rotate(-90 32.4 57.2)">R5</text>
<text x="35" y="57" transform="rotate(-90 35 57)">4.7k</text>
<text x="37.5" y="57.2" transform="rotate(-90 37.5 57.2)">R7</text>
<text x="40.1" y="57" transform="rotate(-90 40.1 57)">4.7k</text>
<text x="42.6" y="57.2" transform="rotate(-90 42.6 57.2)">R9</text>
<text x="45.1" y="57" transform="rotate(-90 45.1 57)">4.7k</text>
<text x="47.7" y="57.1" transform="rotate(-90 47.7 57.1)">R11</text>
<text x="50.2" y="55.9" transform="rotate(-90 50.2 55.9)">0</text>
<text x="52.8" y="57.1" transform="rotate(-90 52.8 57.1)">R13</text>
<text x="55.2" y="59.4">GND</text>
<text x="101.9" y="58">SDA</text>
<text x="177.2" y="57" transform="rotate(-90 177.2 57)">4.7k</text>
<text x="179.8" y="57.1" transform="rotate(-90 179.8 57.1)">R17</text>
<text x="182.3" y="57" transform="rotate(-90 182.3 57)">4.7k</text>
<text x="184.8" y="57.1" transform="rotate(-90 184.8 57.1)">R18</text>
<text x="187.4" y="57" transform="rotate(-90 187.4 57)">4.7k</text>
<text x="189.9" y="57.1" transform="rotate(-90 189.9 57.1)">R19</text>
<text x="192.5" y="57" transform="rotate(-90 192.5 57)">4.7k</text>
<text x="195" y="57.1" transform="rotate(-90 195 57.1)">R20</text>
<text x="197.5" y="57" transform="rotate(-90 197.5 57)">4.7k</text>
<text x="200.1" y="57.1" transform="rotate(-90 200.1 57.1)">R21</text>
<text x="202.6" y="57" transform="rotate(-90 202.6 57)">4.7k</text>
<text x="205.2" y="57.1" transform="rotate(-90 205.2 57.1)">R22</text>
<text x="207.7" y="55.9" transform="rotate(-90 207.7 55.9)">0</text>
<text x="210.2" y="57.1" transform="rotate(-90 210.2 57.1)">R23</text>
<text x="212.7" y="59.4">GND</text>
<text x="259.4" y="58">SDA</text>
<text x="68.3" y="61.8">Remote_ON/OFF</text>
<text x="68.3" y="65.7">DC_OK</text>
<text x="102.1" y="61.8">SCL</text>
<text x="103.4" y="65.7">A0</text>
<text x="225.8" y="61.8">Remote_ON/OFF</text>
<text x="225.8" y="65.7">DC_OK</text>
<text x="259.6" y="61.8">SCL</text>
<text x="260.9" y="65.7">A0</text>
<text x="68.3" y="69.5">AC_OK</text>
<text x="103.4" y="69.5">A1</text>
<text x="225.8" y="69.5">AC_OK</text>
<text x="260.9" y="69.5">A1</text>
<text x="68.3" y="77.1">PS_Present</text>
<text x="68.3" y="73.3">Over_Temp_Warning</text>
<text x="103.4" y="73.3">A2</text>
<text x="225.8" y="77.1">PS_Present</text>
<text x="225.8" y="73.3">Over_Temp_Warning</text>
<text x="260.9" y="73.3">A2</text>
<text x="68.3" y="80.9">SMBAlert</text>
<text x="94.3" y="78.4">Signal_return</text>
<text x="102.8" y="82.2">WP</text>
<text x="225.8" y="80.9">SMBAlert</text>
<text x="251.7" y="78.4">Signal_return</text>
<text x="260.3" y="82.2">WP</text>
<text x="47.1" y="89.7">IMON TP</text>
<text x="58.1" y="88.4">TP1</text>
<text x="68.3" y="84.7">Fault</text>
<text x="68.3" y="89.8">IMON</text>
<text x="100.6" y="86">Vprog</text>
<text x="103.1" y="89.8">NC</text>
<text x="204.6" y="89.7">IMON TP</text>
<text x="215.5" y="88.4">TP5</text>
<text x="225.8" y="84.7">Fault</text>
<text x="225.8" y="89.8">IMON</text>
<text x="258" y="86">Vprog</text>
<text x="260.6" y="89.8">NC</text>
<text x="48.6" y="93.5">OVP_TP</text>
<text x="58.1" y="92.2">TP2</text>
<text x="68.3" y="93.6">OVP_TP</text>
<text x="206" y="93.5">OVP_TP</text>
<text x="215.5" y="92.2">TP6</text>
<text x="225.8" y="93.6">OVP_TP</text>
<text x="112.5" y="98">GND</text>
<text x="135.4" y="100">Conn_8HP_30S_2141140001</text>
<text x="151.4" y="97.1">J3</text>
<text x="165.2" y="96.9">+12V</text>
<text x="270" y="98">GND</text>
<text x="21.2" y="107">+12V</text>
<text x="58" y="105.8">+12V</text>
<text x="86" y="106">J2</text>
<text x="255.5" y="106.3">+3.3V</text>
<text x="261.8" y="106.3">+3.3V</text>
<text x="68.3" y="112.6">+12Vout</text>
<text x="75" y="108.3">Receptacle_8P_24S_Vertical</text>
<text x="101.1" y="112.6">-Vout</text>
<text x="24.3" y="115.2">C4</text>
<text x="34.5" y="115.2">C7</text>
<text x="44.7" y="115.2">C9</text>
<text x="68.3" y="116.5">+12Vout</text>
<text x="101.1" y="116.5">-Vout</text>
<text x="258.5" y="118" transform="rotate(-90 258.5 118)">4.7k</text>
<text x="261" y="118.1" transform="rotate(-90 261 118.1)">R15</text>
<text x="264.8" y="118" transform="rotate(-90 264.8 118)">4.7k</text>
<text x="267.4" y="118.1" transform="rotate(-90 267.4 118.1)">R16</text>
<text x="18.6" y="120.3">6.8u 25V</text>
<text x="28.8" y="120.3">2.2u 25V</text>
<text x="38.9" y="120.3">2.2u 25V</text>
<text x="68.3" y="120.3">+12Vout</text>
<text x="68.3" y="124.1">+12Vout</text>
<text x="101.1" y="120.3">-Vout</text>
<text x="101.1" y="124.1">-Vout</text>
<text x="20.9" y="127.9">GND</text>
<text x="32" y="131.7">+3.3V</text>
<text x="54.8" y="129.2">+3.3V</text>
<text x="68.3" y="127.9">Remote_Sense+</text>
<text x="92.4" y="127.9">Remote_Sense-</text>
<text x="99.9" y="131.7">Enable</text>
<text x="173.3" y="127.9">MountingHole</text>
<text x="187.2" y="127.9">MountingHole</text>
<text x="201.2" y="127.9">MountingHole</text>
<text x="215.2" y="127.9">MountingHole</text>
<text x="229.2" y="127.9">MountingHole</text>
<text x="58.6" y="136.8">C2</text>
<text x="68.3" y="134.2">Vstb_3.3V</text>
<text x="91.1" y="136.8">Vstb_3.3V_return</text>
<text x="260.7" y="136.4">J5</text>
<text x="58" y="141.9">2.2u 6.3V</text>
<text x="99" y="141.9">ISHARE</text>
<text x="173.3" y="143.2">MountingHole</text>
<text x="177.2" y="139.9">GND</text>
<text x="187.2" y="143.2">MountingHole</text>
<text x="191.2" y="139.9">GND</text>
<text x="201.2" y="143.2">MountingHole</text>
<text x="205.2" y="139.9">GND</text>
<text x="215.2" y="143.2">MountingHole</text>
<text x="219.2" y="139.9">GND</text>
<text x="229.2" y="143.2">MountingHole</text>
<text x="233.1" y="139.9">GND</text>
<text x="257" y="138.7">I2C Header</text>
<text x="19.7" y="145.9" transform="rotate(-90 19.7 145.9)">4.7k</text>
<text x="22.3" y="146.1" transform="rotate(-90 22.3 146.1)">R2</text>
<text x="24.8" y="145.9" transform="rotate(-90 24.8 145.9)">4.7k</text>
<text x="27.4" y="146.1" transform="rotate(-90 27.4 146.1)">R4</text>
<text x="29.9" y="145.9" transform="rotate(-90 29.9 145.9)">4.7k</text>
<text x="32.4" y="146.1" transform="rotate(-90 32.4 146.1)">R6</text>
<text x="35" y="145.9" transform="rotate(-90 35 145.9)">4.7k</text>
<text x="37.5" y="146.1" transform="rotate(-90 37.5 146.1)">R8</text>
<text x="40.1" y="145.9" transform="rotate(-90 40.1 145.9)">4.7k</text>
<text x="42.6" y="146" transform="rotate(-90 42.6 146)">R10</text>
<text x="45.1" y="145.9" transform="rotate(-90 45.1 145.9)">4.7k</text>
<text x="47.7" y="146" transform="rotate(-90 47.7 146)">R12</text>
<text x="50.2" y="144.8" transform="rotate(-90 50.2 144.8)">0</text>
<text x="52.8" y="146" transform="rotate(-90 52.8 146)">R14</text>
<text x="55.2" y="148.3">GND</text>
<text x="101.9" y="146.9">SDA</text>
<text x="271.1" y="148.3">GND</text>
<text x="68.3" y="150.7">Remote_ON/OFF</text>
<text x="68.3" y="154.6">DC_OK</text>
<text x="102.1" y="150.7">SCL</text>
<text x="103.4" y="154.6">A0</text>
<text x="177.2" y="155.2">GND</text>
<text x="191.2" y="155.2">GND</text>
<text x="205.2" y="155.2">GND</text>
<text x="219.2" y="155.2">GND</text>
<text x="233.1" y="155.2">GND</text>
<text x="68.3" y="158.4">AC_OK</text>
<text x="103.4" y="158.4">A1</text>
<text x="68.3" y="166">PS_Present</text>
<text x="68.3" y="162.2">Over_Temp_Warning</text>
<text x="94.3" y="167.3">Signal_return</text>
<text x="103.4" y="162.2">A2</text>
<text x="68.3" y="173.6">Fault</text>
<text x="68.3" y="169.8">SMBAlert</text>
<text x="102.8" y="171.1">WP</text>
<text x="47.1" y="178.6">IMON TP</text>
<text x="58.1" y="177.3">TP3</text>
<text x="68.3" y="178.7">IMON</text>
<text x="100.6" y="174.9">Vprog</text>
<text x="103.1" y="178.7">NC</text>
<text x="48.6" y="182.4">OVP_TP</text>
<text x="58.1" y="181.1">TP4</text>
<text x="68.3" y="182.5">OVP_TP</text>
<text x="165.8" y="184.4">GND</text>
<text x="112.5" y="186.9">GND</text>
</g>
<g font-size="1.8">
<text x="117.8" y="52.1">ISHARE</text>
<text x="275.3" y="52.1">ISHARE</text>
<text x="120.7" y="57.1">SDA</text>
<text x="278.2" y="57.1">SDA</text>
<text x="120.9" y="61">SCL</text>
<text x="278.4" y="61">SCL</text>
<text x="250.2" y="121.9">SDA</text>
<text x="250.2" y="125.7">SCL</text>
<text x="117.8" y="141">ISHARE</text>
<text x="250.2" y="143.5">SDA</text>
<text x="250.2" y="141">SCL</text>
<text x="120.7" y="146">SDA</text>
<text x="120.9" y="149.9">SCL</text>
</g>
<g font-size="1.8" fill="#0000c2">
<text x="19" y="59.7">NC</text>
<text x="29.2" y="59.7">NC</text>
<text x="34.3" y="59.7">NC</text>
<text x="39.4" y="59.7">NC</text>
<text x="44.4" y="59.7">NC</text>
<text x="176.5" y="59.7">NC</text>
<text x="186.7" y="59.7">NC</text>
<text x="191.8" y="59.7">NC</text>
<text x="196.8" y="59.7">NC</text>
<text x="201.9" y="59.7">NC</text>
<text x="77.5" y="96.5">51742-10802400AALF</text>
<text x="233.7" y="96.5">51742-10802400AALF</text>
<text x="19" y="148.6">NC</text>
<text x="29.2" y="148.6">NC</text>
<text x="34.3" y="148.6">NC</text>
<text x="39.4" y="148.6">NC</text>
<text x="44.4" y="148.6">NC</text>
<text x="76.2" y="185.4">51742-10802400AALF</text>
<text x="146" y="181.6">2141140001</text>
</g>
<g font-size="1.8" fill="#008400">
<text x="179.3" y="134.3">H1</text>
<text x="193.3" y="134.3">H3</text>
<text x="207.2" y="134.3">H5</text>
<text x="221.2" y="134.3">H7</text>
<text x="235.2" y="134.3">H9</text>
<text x="179.3" y="149.5">H2</text>
<text x="193.3" y="149.5">H4</text>
<text x="207.2" y="149.5">H6</text>
<text x="221.2" y="149.5">H8</text>
<text x="235.3" y="149.5">H10</text>
</g>
</svg>
